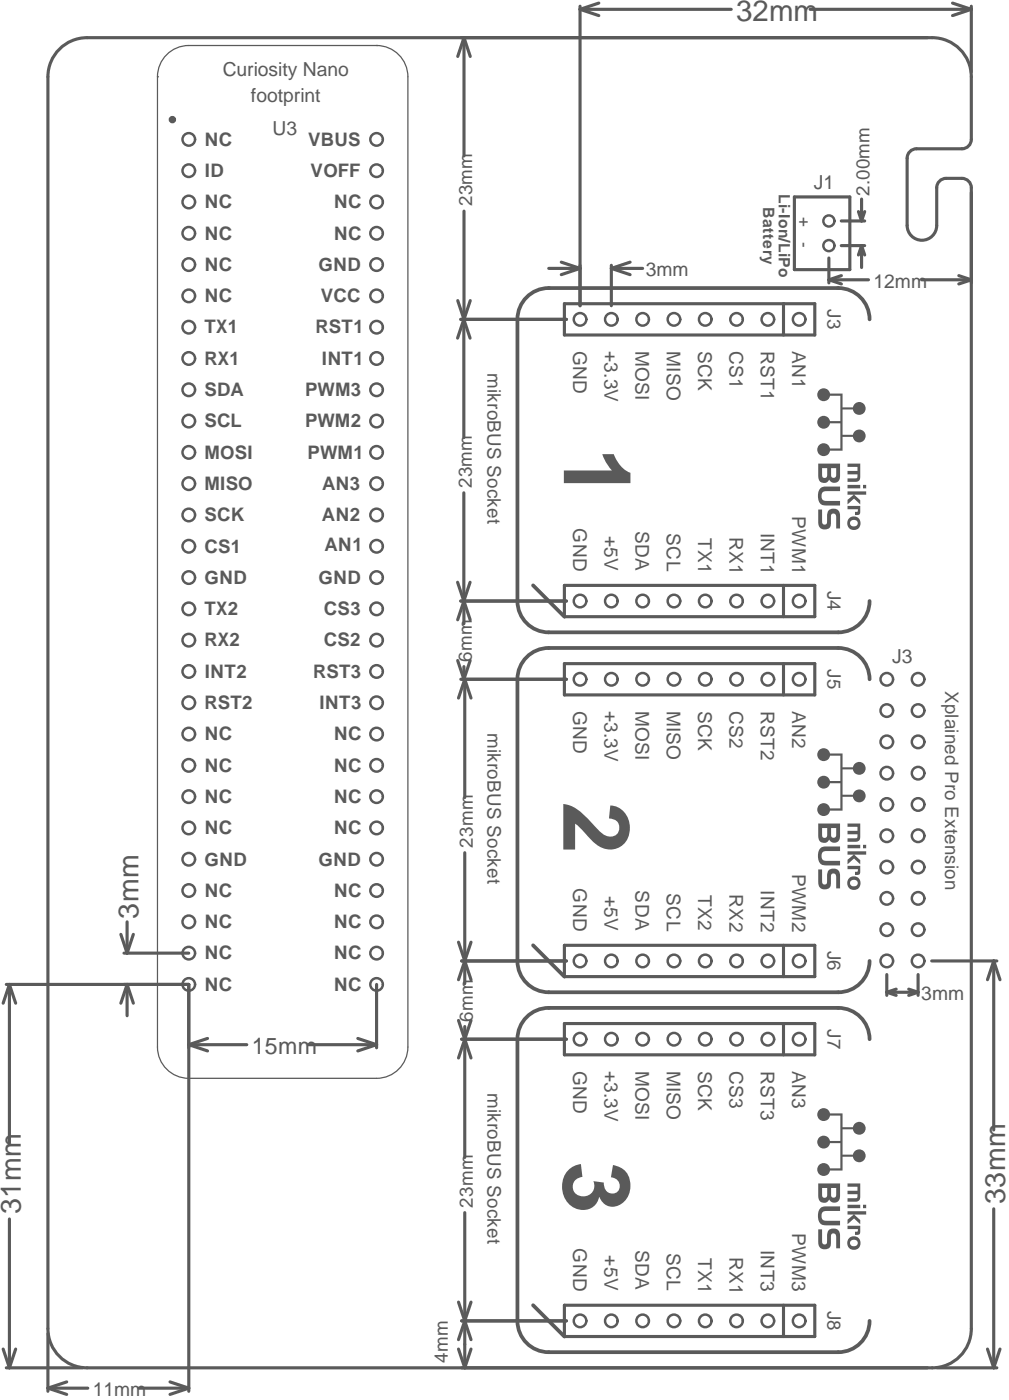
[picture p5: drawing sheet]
<svg xmlns="http://www.w3.org/2000/svg" width="136mm" height="189mm" viewBox="0 0 136 189" stroke-linecap="round" stroke-linejoin="round" font-family="sans-serif">
<g fill="none" stroke="#5a5a5a" stroke-width=".42">
<path d="M8 6.6a5.3 5.3 0 0 1 3.7-1.5h114.1a5.3 5.3 0 0 1 5.3 5.3v8.4a1.27 1.27 0 0 1-1.3 1.3h-6.1a1.27 1.27 0 0 0-1.3 1.3v9.1a2 2 0 0 0 2 1.9 2 2 0 0 0 2-1.9v-5.1a1.27 1.27 0 0 1 1.3-1.3h2.1a1.27 1.27 0 0 1 1.3 1.3v154.1a5.3 5.3 0 0 1-5.3 5.2h-114.1a5.3 5.3 0 0 1-5.2-5.2v-169.1a5.3 5.3 0 0 1 1.5-3.8zM62.6 5.1v16M62.6 5.1l-.8 2.5M62.6 5.1l.9 2.5M78.3 .8v40.5M78.3 1.3l2.5 .8M78.3 1.3h20.4M80.8 .4l-2.5 .9M109.3 1.3h21.8M128.6 .4l2.5 .9M131.1 .8v8.9M131.1 1.3l-2.5 .8"/>
<path d="M62.6 28.5v14.6M74.1 36.3h4.2M75.7 35.4l2.6 .9M78.3 36.3l-2.6 .8M82.5 35.8v5.5M82.5 36.3l2.5 .8M82.5 36.3h4.2M85 35.4l-2.5 .9M107.2 26.6h7.5v9.8h-7.5zM111.9 37.8l1.7 .6M111.9 34.8v3.4M111.9 37.8h5.3"/>
<path d="M113.5 33.2h3.2M113.5 29.8h3.2M113.6 37.2l-1.7 .6M115.9 28.6l.4 1.2M116.3 33.2l.4 1.2M116.3 33.2l-.4 1.2M116.3 26.9v2.9M116.3 33.2v2.9M116.7 28.6l-.4 1.2M124.4 37.8h6.7M129.4 37.2l1.7 .6M131.1 37.8l-1.7 .6"/>
<path d="M61.8 40.6l.8 2.5M62.2 43.1h14.2M62.6 43.1l-.8 2.6M62.6 43.1v16M62.6 43.1l.8 2.6M63.5 40.6l-.9 2.5M76.2 41h33.8v4.2h-33.8zM105.7 41v4.2M62.6 66.6v14.6l-.8-2.6M63.4 78.6l-1.6 5.1M76.2 79.1h33.8v4.2h-33.8zM105.7 79.1v4.2"/>
<path d="M61.8 89.2l.8 2.5M62.2 81.2h14.2M62.2 91.7h14.2M62.6 90v1.7M62.7 91.7v16M62.7 91.7l-.8 2.6M62.7 91.7l.9 2.6M63.5 83.7l-.9-2.5v3M63.5 89.2l-.9 2.5M76.2 89.6h33.8v4.3h-33.8zM105.7 89.6v4.3M62.7 115.2v17.7"/>
<path d="M.8 133h24.7v54.9M1.3 133l.8 2.5M1.3 133l-.9 2.5M1.3 133v21.4M16.3 126.2l.9 2.5M16.7 128.7h8.8M17.2 133l.8 2.5M17.2 133l-.9 2.5M17.2 124.5v4.2M17.2 133v4.2M18 126.2l-.8 2.5M50.8 133v8.5"/>
<path d="M61.9 137.8l1.7 5.1M61.9 127.3l1.7 5M62.3 129.8h14.1M62.7 138.6v17.7M63.6 137.8l-1.7 5.1M63.6 127.3l-1.7 5M76.2 127.7h33.8v4.2h-33.8zM76.2 138.2h33.8v4.3h-33.8zM105.7 127.7v4.2M105.7 138.2v4.3M119.7 131.6v2.8M119.7 134l1.2 .4"/>
<path d="M119.7 134h4.2M120.9 133.6l-1.2 .4M122.6 133.6l1.3 .4M123.9 134l-1.3 .4M123.9 131.6v2.8M125.7 129.8h8.8M134.1 129.8l.9 2.5M134.1 129.8l-.8 2.5M134.1 129.8v22.8M25.5 141.1l2.5 .8M25.5 141.1h7.8M28 140.3l-2.5 .8"/>
<path d="M41.6 141.1h9.2M48.3 140.3l2.5 .8M50.8 141.1l-2.5 .8M62.3 140.4h14.1M1.3 164.6v20.1M61.9 175.9l1.7 5M62.3 178.4h14.1M62.7 163.8v20.9M63.6 175.9l-1.7 5M76.2 176.3h33.8v4.2h-33.8zM105.7 176.3v4.2M134.1 163.3v21.4"/>
<path d="M.4 182.2l.9 2.5M.8 184.7h10.3M2.1 182.2l-.8 2.5M6.5 180.1v7.8M6.5 187.5h5.3M6.5 187.5l2.5 .8M9 186.6l-2.5 .9M18.7 187.5h6.8M22.9 186.6l2.6 .9M25.5 187.5l-2.6 .8M61.9 182.2l.8 2.5M63.6 182.2l-.9 2.5"/>
<path d="M126.4 184.7h8.1M133.3 182.2l.8 2.5M135 182.2l-.9 2.5"/>
</g>
<path d="M21.3 10.4h.1M50.8 6.1h.1M50.8 6.1a4.2 4.2 0 0 1 4.2 4.3v131a4.2 4.2 0 0 1-4.2 4.2h-25.3a4.2 4.2 0 0 1-4.2-4.2v-131M50.8 6.1h-25.3a4.2 4.2 0 0 0-4.2 4.3" fill="none" stroke="#5a5a5a" stroke-width=".17"/>
<path d="M117.4 43.1a4.2 4.2 0 0 0-4.3-4.2h-39a4.2 4.2 0 0 0-4.3 4.2v38.1a4.2 4.2 0 0 0 4.3 4.2h39a4.2 4.2 0 0 0 4.3-4.2M71.9 79.1l4.3 4.2M117.4 91.7a4.2 4.2 0 0 0-4.3-4.2h-39a4.2 4.2 0 0 0-4.3 4.2v38.1a4.2 4.2 0 0 0 4.3 4.2h39a4.2 4.2 0 0 0 4.3-4.2M71.9 127.7l4.3 4.2M117.4 140.4a4.2 4.2 0 0 0-4.3-4.3h-39a4.2 4.2 0 0 0-4.3 4.3v38a4.2 4.2 0 0 0 4.3 4.2h39a4.2 4.2 0 0 0 4.3-4.2M71.9 176.3l4.3 4.2" fill="none" stroke="#5a5a5a" stroke-width=".51"/>
<g fill="none" stroke="#5a5a5a" stroke-width=".33">
<circle cx="25.5" cy="18.8" r=".85"/>
<circle cx="50.8" cy="18.8" r=".85"/>
<circle cx="25.5" cy="23.1" r=".85"/>
<circle cx="25.5" cy="35.7" r=".85"/>
<circle cx="25.5" cy="31.5" r=".85"/>
<circle cx="25.5" cy="40" r=".85"/>
<circle cx="25.5" cy="27.3" r=".85"/>
<circle cx="50.8" cy="23.1" r=".85"/>
<circle cx="50.8" cy="35.7" r=".85"/>
<circle cx="50.8" cy="40" r=".85"/>
<circle cx="50.8" cy="31.5" r=".85"/>
<circle cx="50.8" cy="27.3" r=".85"/>
<circle cx="111.9" cy="33.2" r=".75"/>
<circle cx="111.9" cy="29.8" r=".75"/>
<circle cx="25.5" cy="48.4" r=".85"/>
<circle cx="25.5" cy="52.6" r=".85"/>
<circle cx="25.5" cy="44.2" r=".85"/>
<circle cx="25.5" cy="56.9" r=".85"/>
<circle cx="50.8" cy="48.4" r=".85"/>
<circle cx="50.8" cy="52.6" r=".85"/>
<circle cx="50.8" cy="56.9" r=".85"/>
<circle cx="50.8" cy="44.2" r=".85"/>
<circle cx="78.3" cy="43.1" r=".85"/>
<circle cx="82.5" cy="43.1" r=".85"/>
<circle cx="86.7" cy="43.1" r=".85"/>
<circle cx="91" cy="43.1" r=".85"/>
<circle cx="95.2" cy="43.1" r=".85"/>
<circle cx="99.4" cy="43.1" r=".85"/>
<circle cx="103.6" cy="43.1" r=".85"/>
<circle cx="107.9" cy="43.1" r=".85"/>
<circle cx="25.5" cy="69.6" r=".85"/>
<circle cx="25.5" cy="73.8" r=".85"/>
<circle cx="25.5" cy="78" r=".85"/>
<circle cx="25.5" cy="61.1" r=".85"/>
<circle cx="25.5" cy="65.3" r=".85"/>
<circle cx="50.8" cy="69.6" r=".85"/>
<circle cx="50.8" cy="73.8" r=".85"/>
<circle cx="50.8" cy="78" r=".85"/>
<circle cx="50.8" cy="61.1" r=".85"/>
<circle cx="50.8" cy="65.3" r=".85"/>
<circle cx="25.5" cy="82.2" r=".85"/>
<circle cx="25.5" cy="94.9" r=".85"/>
<circle cx="25.5" cy="90.7" r=".85"/>
<circle cx="25.5" cy="99.1" r=".85"/>
<circle cx="25.5" cy="86.5" r=".85"/>
<circle cx="50.8" cy="82.2" r=".85"/>
<circle cx="50.8" cy="94.9" r=".85"/>
<circle cx="50.8" cy="90.7" r=".85"/>
<circle cx="50.8" cy="99.1" r=".85"/>
<circle cx="50.8" cy="86.5" r=".85"/>
<circle cx="78.3" cy="81.2" r=".85"/>
<circle cx="78.3" cy="91.7" r=".85"/>
<circle cx="82.5" cy="81.2" r=".85"/>
<circle cx="82.5" cy="91.7" r=".85"/>
<circle cx="86.7" cy="81.2" r=".85"/>
<circle cx="86.7" cy="91.7" r=".85"/>
<circle cx="91" cy="81.2" r=".85"/>
<circle cx="91" cy="91.7" r=".85"/>
<circle cx="95.2" cy="81.2" r=".85"/>
<circle cx="95.2" cy="91.7" r=".85"/>
<circle cx="99.4" cy="81.2" r=".85"/>
<circle cx="99.4" cy="91.7" r=".85"/>
<circle cx="103.6" cy="81.2" r=".85"/>
<circle cx="103.6" cy="91.7" r=".85"/>
<circle cx="107.9" cy="81.2" r=".85"/>
<circle cx="107.9" cy="91.7" r=".85"/>
<circle cx="119.7" cy="96" r=".85"/>
<circle cx="119.7" cy="91.7" r=".85"/>
<circle cx="123.9" cy="96" r=".85"/>
<circle cx="123.9" cy="91.7" r=".85"/>
<circle cx="25.5" cy="107.6" r=".85"/>
<circle cx="25.5" cy="116.1" r=".85"/>
<circle cx="25.5" cy="111.8" r=".85"/>
<circle cx="25.5" cy="103.4" r=".85"/>
<circle cx="50.8" cy="107.6" r=".85"/>
<circle cx="50.8" cy="111.8" r=".85"/>
<circle cx="50.8" cy="103.4" r=".85"/>
<circle cx="50.8" cy="116.1" r=".85"/>
<circle cx="119.7" cy="100.2" r=".85"/>
<circle cx="119.7" cy="108.7" r=".85"/>
<circle cx="119.7" cy="117.1" r=".85"/>
<circle cx="119.7" cy="112.9" r=".85"/>
<circle cx="119.7" cy="104.4" r=".85"/>
<circle cx="123.9" cy="100.2" r=".85"/>
<circle cx="123.9" cy="108.7" r=".85"/>
<circle cx="123.9" cy="117.1" r=".85"/>
<circle cx="123.9" cy="112.9" r=".85"/>
<circle cx="123.9" cy="104.4" r=".85"/>
<circle cx="25.5" cy="120.3" r=".85"/>
<circle cx="25.5" cy="133" r=".85"/>
<circle cx="25.5" cy="128.7" r=".85"/>
<circle cx="25.5" cy="124.5" r=".85"/>
<circle cx="50.8" cy="120.3" r=".85"/>
<circle cx="50.8" cy="133" r=".85"/>
<circle cx="50.8" cy="128.7" r=".85"/>
<circle cx="50.8" cy="124.5" r=".85"/>
<circle cx="78.3" cy="129.8" r=".85"/>
<circle cx="82.5" cy="129.8" r=".85"/>
<circle cx="86.7" cy="129.8" r=".85"/>
<circle cx="91" cy="129.8" r=".85"/>
<circle cx="95.2" cy="129.8" r=".85"/>
<circle cx="99.4" cy="129.8" r=".85"/>
<circle cx="103.6" cy="129.8" r=".85"/>
<circle cx="107.9" cy="129.8" r=".85"/>
<circle cx="119.7" cy="121.3" r=".85"/>
<circle cx="119.7" cy="125.6" r=".85"/>
<circle cx="119.7" cy="129.8" r=".85"/>
<circle cx="123.9" cy="121.3" r=".85"/>
<circle cx="123.9" cy="125.6" r=".85"/>
<circle cx="123.9" cy="129.8" r=".85"/>
<circle cx="78.3" cy="140.4" r=".85"/>
<circle cx="82.5" cy="140.4" r=".85"/>
<circle cx="86.7" cy="140.4" r=".85"/>
<circle cx="91" cy="140.4" r=".85"/>
<circle cx="95.2" cy="140.4" r=".85"/>
<circle cx="99.4" cy="140.4" r=".85"/>
<circle cx="103.6" cy="140.4" r=".85"/>
<circle cx="107.9" cy="140.4" r=".85"/>
<circle cx="78.3" cy="178.4" r=".85"/>
<circle cx="82.5" cy="178.4" r=".85"/>
<circle cx="86.7" cy="178.4" r=".85"/>
<circle cx="91" cy="178.4" r=".85"/>
<circle cx="95.2" cy="178.4" r=".85"/>
<circle cx="99.4" cy="178.4" r=".85"/>
<circle cx="103.6" cy="178.4" r=".85"/>
<circle cx="107.9" cy="178.4" r=".85"/>
</g>
<circle cx="23.3" cy="16.2" r=".25" fill="none" stroke="#5a5a5a" stroke-width=".5"/>
<g font-size="12.7" fill="#5a5a5a">
<text x="76.1" y="60.2" transform="rotate(90 76.1 60.2)">1</text>
<text x="76" y="108" transform="rotate(90 76 108)">2</text>
<text x="76.1" y="156.6" transform="rotate(90 76.1 156.6)">3</text>
</g>
<g font-size="9.6" fill="#5a5a5a">
<text x="110.2" y="52.4" transform="rotate(90 110.2 52.4)">E</text>
<text x="110.2" y="101" transform="rotate(90 110.2 101)">E</text>
<text x="110.2" y="149.6" transform="rotate(90 110.2 149.6)">E</text>
</g>
<text font-size="4" fill="#5a5a5a" x="99.4" y="2.8">32mm</text>
<g font-size="3.8" fill="#5a5a5a">
<text x="18.7" y="124.1" transform="rotate(-90 18.7 124.1)">3mm</text>
<text x="2.8" y="164" transform="rotate(-90 2.8 164)">31mm</text>
<text x="135.6" y="162.6" transform="rotate(-90 135.6 162.6)">33mm</text>
</g>
<text font-size="3.1" fill="#5a5a5a" x="34" y="142.4">15mm</text>
<g font-size="2.6" fill="#5a5a5a">
<text x="30.1" y="10.2">Curiosity Nano</text>
<text x="33.9" y="13.8">footprint</text>
<text x="36.8" y="18.2">U3</text>
<text x="109.8" y="25.5">J1</text>
<text x="87.2" y="37.3">3mm</text>
<text x="117.9" y="38.9">12mm</text>
<text x="77.3" y="47.4" transform="rotate(90 77.3 47.4)">GND</text>
<text x="81.6" y="47.4" transform="rotate(90 81.6 47.4)">+3.3V</text>
<text x="85.8" y="47.4" transform="rotate(90 85.8 47.4)">MOSI</text>
<text x="90" y="47.4" transform="rotate(90 90 47.4)">MISO</text>
<text x="94.2" y="47.4" transform="rotate(90 94.2 47.4)">SCK</text>
<text x="98.5" y="47.4" transform="rotate(90 98.5 47.4)">CS1</text>
<text x="102.7" y="47.4" transform="rotate(90 102.7 47.4)">RST1</text>
<text x="106.9" y="47.4" transform="rotate(90 106.9 47.4)">AN1</text>
<text x="77.3" y="71.4" transform="rotate(90 77.3 71.4)">GND</text>
<text x="85.8" y="71.7" transform="rotate(90 85.8 71.7)">SDA</text>
<text x="102.7" y="72" transform="rotate(90 102.7 72)">INT1</text>
<text x="106.9" y="69.7" transform="rotate(90 106.9 69.7)">PWM1</text>
<text x="81.6" y="72.4" transform="rotate(90 81.6 72.4)">+5V</text>
<text x="90" y="72" transform="rotate(90 90 72)">SCL</text>
<text x="94.2" y="72.7" transform="rotate(90 94.2 72.7)">TX1</text>
<text x="98.5" y="72.5" transform="rotate(90 98.5 72.5)">RX1</text>
<text x="120.4" y="89.5">J3</text>
<text x="77.3" y="96" transform="rotate(90 77.3 96)">GND</text>
<text x="81.6" y="96" transform="rotate(90 81.6 96)">+3.3V</text>
<text x="85.8" y="96" transform="rotate(90 85.8 96)">MOSI</text>
<text x="90" y="96" transform="rotate(90 90 96)">MISO</text>
<text x="94.2" y="96" transform="rotate(90 94.2 96)">SCK</text>
<text x="98.5" y="96" transform="rotate(90 98.5 96)">CS2</text>
<text x="102.7" y="96" transform="rotate(90 102.7 96)">RST2</text>
<text x="106.9" y="96" transform="rotate(90 106.9 96)">AN2</text>
<text x="77.3" y="120" transform="rotate(90 77.3 120)">GND</text>
<text x="106.9" y="118" transform="rotate(90 106.9 118)">PWM2</text>
<text x="81.6" y="121" transform="rotate(90 81.6 121)">+5V</text>
<text x="85.8" y="120.3" transform="rotate(90 85.8 120.3)">SDA</text>
<text x="90" y="120.7" transform="rotate(90 90 120.7)">SCL</text>
<text x="94.2" y="120.9" transform="rotate(90 94.2 120.9)">TX2</text>
<text x="98.5" y="120.8" transform="rotate(90 98.5 120.8)">RX2</text>
<text x="102.7" y="120.2" transform="rotate(90 102.7 120.2)">INT2</text>
<text x="124.3" y="135.1">3mm</text>
<text x="77.3" y="144.6" transform="rotate(90 77.3 144.6)">GND</text>
<text x="81.6" y="144.6" transform="rotate(90 81.6 144.6)">+3.3V</text>
<text x="85.8" y="144.6" transform="rotate(90 85.8 144.6)">MOSI</text>
<text x="90" y="144.6" transform="rotate(90 90 144.6)">MISO</text>
<text x="94.2" y="144.6" transform="rotate(90 94.2 144.6)">SCK</text>
<text x="98.5" y="144.6" transform="rotate(90 98.5 144.6)">CS3</text>
<text x="102.7" y="144.6" transform="rotate(90 102.7 144.6)">RST3</text>
<text x="106.9" y="144.6" transform="rotate(90 106.9 144.6)">AN3</text>
<text x="106.9" y="166.6" transform="rotate(90 106.9 166.6)">PWM3</text>
<text x="77.3" y="168.6" transform="rotate(90 77.3 168.6)">GND</text>
<text x="81.6" y="169.6" transform="rotate(90 81.6 169.6)">+5V</text>
<text x="85.8" y="168.9" transform="rotate(90 85.8 168.9)">SDA</text>
<text x="90" y="169.3" transform="rotate(90 90 169.3)">SCL</text>
<text x="94.2" y="169.9" transform="rotate(90 94.2 169.9)">TX1</text>
<text x="98.5" y="169.7" transform="rotate(90 98.5 169.7)">RX1</text>
<text x="102.7" y="168.8" transform="rotate(90 102.7 168.8)">INT3</text>
<text x="12.5" y="188.6">11mm</text>
</g>
<g font-size="2.5" fill="#5a5a5a">
<text x="27.6" y="23.9">ID</text>
<text x="27.6" y="19.7">NC</text>
<text x="41.6" y="19.7">VBUS</text>
<text x="41.9" y="23.9">VOFF</text>
<text x="27.6" y="28.1">NC</text>
<text x="45.1" y="28.1">NC</text>
<text x="63.7" y="27.8" transform="rotate(-90 63.7 27.8)">23mm</text>
<text x="117.4" y="26.5" transform="rotate(-90 117.4 26.5)">2.00mm</text>
<text x="27.6" y="32.4">NC</text>
<text x="45.1" y="32.4">NC</text>
<text x="27.6" y="36.6">NC</text>
<text x="27.6" y="40.8">NC</text>
<text x="43" y="36.6">GND</text>
<text x="43.3" y="40.8">VCC</text>
<text x="111.7" y="41.7" transform="rotate(90 111.7 41.7)">J3</text>
<text x="27.6" y="45">TX1</text>
<text x="42.6" y="45">RST1</text>
<text x="27.6" y="49.3">RX1</text>
<text x="27.6" y="53.5">SDA</text>
<text x="41.2" y="53.5">PWM3</text>
<text x="43.4" y="49.3">INT1</text>
<text x="65.8" y="50.4" transform="rotate(90 65.8 50.4)">mikroBUS Socket</text>
<text x="27.6" y="57.7">SCL</text>
<text x="41.2" y="57.7">PWM2</text>
<text x="27.6" y="61.9">MOSI</text>
<text x="41.5" y="61.9">PWM1</text>
<text x="63.7" y="65.9" transform="rotate(-90 63.7 65.9)">23mm</text>
<text x="27.6" y="66.2">MISO</text>
<text x="27.6" y="70.4">SCK</text>
<text x="43.4" y="70.4">AN2</text>
<text x="43.5" y="66.2">AN3</text>
<text x="27.6" y="74.6">CS1</text>
<text x="43.8" y="74.4">AN1</text>
<text x="27.6" y="78.9">GND</text>
<text x="27.6" y="83.1">TX2</text>
<text x="43" y="78.9">GND</text>
<text x="43.7" y="83.1">CS3</text>
<text x="111.7" y="79.8" transform="rotate(90 111.7 79.8)">J4</text>
<text x="27.6" y="87.3">RX2</text>
<text x="43.7" y="87.3">CS2</text>
<text x="63.7" y="89.4" transform="rotate(-90 63.7 89.4)">6mm</text>
<text x="27.6" y="95.8">RST2</text>
<text x="27.6" y="91.5">INT2</text>
<text x="42.3" y="91.5">RST3</text>
<text x="43.1" y="95.8">INT3</text>
<text x="111.7" y="90.4" transform="rotate(90 111.7 90.4)">J5</text>
<text x="127.5" y="93.3" transform="rotate(90 127.5 93.3)">Xplained Pro Extension</text>
<text x="27.6" y="100">NC</text>
<text x="45.1" y="100">NC</text>
<text x="65.8" y="99" transform="rotate(90 65.8 99)">mikroBUS Socket</text>
<text x="27.6" y="104.2">NC</text>
<text x="45.1" y="104.2">NC</text>
<text x="27.6" y="112.7">NC</text>
<text x="27.6" y="108.4">NC</text>
<text x="45.1" y="112.7">NC</text>
<text x="45.1" y="108.4">NC</text>
<text x="27.6" y="116.9">GND</text>
<text x="43" y="116.9">GND</text>
<text x="63.8" y="114.5" transform="rotate(-90 63.8 114.5)">23mm</text>
<text x="27.6" y="121.1">NC</text>
<text x="27.6" y="125.4">NC</text>
<text x="45.1" y="125.4">NC</text>
<text x="45.1" y="121.1">NC</text>
<text x="27.6" y="129.6">NC</text>
<text x="45.1" y="129.6">NC</text>
<text x="111.7" y="128.4" transform="rotate(90 111.7 128.4)">J6</text>
<text x="27.6" y="133.8">NC</text>
<text x="45.1" y="133.8">NC</text>
<text x="63.8" y="138" transform="rotate(-90 63.8 138)">6mm</text>
<text x="111.7" y="139" transform="rotate(90 111.7 139)">J7</text>
<text x="65.8" y="147.6" transform="rotate(90 65.8 147.6)">mikroBUS Socket</text>
<text x="63.8" y="163.1" transform="rotate(-90 63.8 163.1)">23mm</text>
<text x="111.7" y="177" transform="rotate(90 111.7 177)">J8</text>
<text x="60.4" y="184.1" transform="rotate(-90 60.4 184.1)">4mm</text>
</g>
<g font-size="2.3" fill="#5a5a5a">
<text x="107.8" y="29.3" transform="rotate(90 107.8 29.3)">+</text>
<text x="107.8" y="32.7" transform="rotate(90 107.8 32.7)">-</text>
</g>
<g font-size="2.1" fill="#5a5a5a">
<text x="103" y="27.9" transform="rotate(90 103 27.9)">Battery</text>
<text x="105.1" y="26.2" transform="rotate(90 105.1 26.2)">Li-Ion/LiPo</text>
</g>
</svg>
